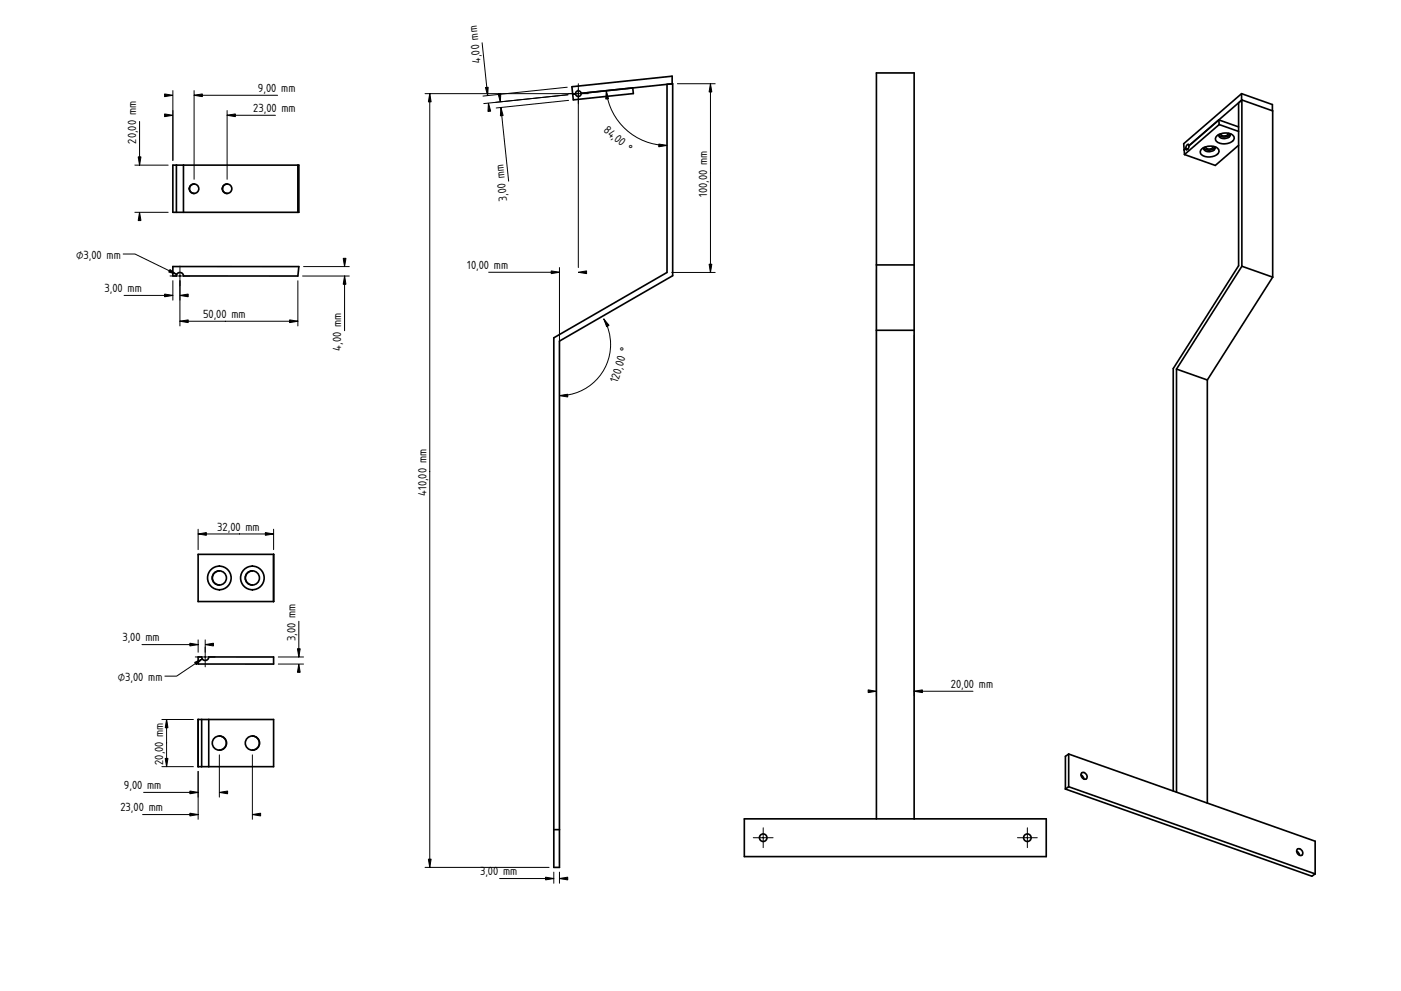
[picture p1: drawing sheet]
<svg xmlns="http://www.w3.org/2000/svg" width="594mm" height="420mm" viewBox="0 0 594 420" stroke-linecap="round" stroke-linejoin="round" font-family="sans-serif">
<path d="M100 80h.1" fill="none" stroke="#000" stroke-width=".42"/>
<g fill="#fff">
<path d="M77.8 70h48.5v20h-48.5z" fill-rule="evenodd"/>
<path d="M74.8 70h3v20h-3z" fill-rule="evenodd"/>
<path d="M73.3 70h1.5v20h-1.5z" fill-rule="evenodd"/>
<path d="M126.3 70h.4v20h-.4z" fill-rule="evenodd"/>
<path d="M80.9 78.6l1.4-.6-2 2 .6-1.4 1.4-.6v4l-1.4-.6-.6-1.4 2 2a2 2 0 0 1-1.8-1.2 2 2 0 0 1 .4-2.2z" fill-rule="evenodd"/>
<path d="M94.9 78.6l1.4-.6-2 2 .6-1.4 1.4-.6v4l-1.4-.6-.6-1.4 2 2a2 2 0 0 1-1.8-1.2 2 2 0 0 1 .4-2.2z" fill-rule="evenodd"/>
<circle cx="96.3" cy="80" r="2"/>
<circle cx="82.3" cy="80" r="2"/>
</g>
<g fill="none" stroke="#000" stroke-width=".7">
<path d="M73.3 70h53.4v20h-53.4zM74.8 70v20M77.8 70v20M126.3 70v20"/>
<circle cx="82.3" cy="80" r="2"/>
<circle cx="96.3" cy="80" r="2"/>
</g>
<path d="M73.3 38.4v29.6M82.3 38.4v37.6M59.2 51.5v18.5M82.3 40.4h35.4M96.3 46.9v29.1M96.3 48.9h20.5M57.2 70h14.1M57.2 90h14.1M100 80h.1" fill="none" stroke="#000" stroke-width=".42"/>
<path d="M69.8 39.8l3.5 .6-3.5 .6zM69.8 48.3l3.5 .6-3.5 .6zM82.3 40.4l3.5-.6v1.2zM96.3 48.9l3.5-.6v1.2zM58.6 66.5h1.2l-.6 3.5zM59.2 90l.6 3.5h-1.2z" fill="#000" stroke="#000" stroke-width=".42"/>
<path d="M73.3 113h53.4l-.4 4h-48.5a1.5 1.5 0 0 0-1.5-1.5 1.5 1.5 0 0 0-1.5 1.5h-1.5z" fill-rule="evenodd" fill="#fff"/>
<path d="M52.2 107.7h5l17.8 8.6M73.3 119v8.3M76.3 119v19.2M100 115h.1M126.3 119v19.2M128.3 117h19.8M128.7 113h19.4M146.1 117v23.2M52.6 125.3h20.7M76.3 136.2h50M100 280h.1" fill="none" stroke="#000" stroke-width=".42"/>
<path d="M73.3 113h53.4l-.4 4h-48.5a1.5 1.5 0 0 0-1.5-1.5 1.5 1.5 0 0 0-1.5 1.5h-1.5z" fill="none" stroke="#000" stroke-width=".7"/>
<path d="M76.3 112.8v8.4zM72.1 117h8.4z" fill-rule="evenodd" fill="#080808" stroke="#080808" stroke-width=".42"/>
<path d="M72.1 114.3l2.9 2-3.5-1zM146.1 117l.6 3.5h-1.2zM145.5 109.5h1.2l-.6 3.5zM69.8 124.7l3.5 .6-3.5 .5zM76.3 125.3l3.5-.6v1.1zM76.3 136.2l3.5-.6v1.2zM122.8 135.6l3.5 .6-3.5 .6z" fill="#000" stroke="#000" stroke-width=".42"/>
<path d="M84 278.5h1.5a1.5 1.5 0 0 0 1.5 1.5 1.5 1.5 0 0 0 1.5-1.5h27.5v3h-32z" fill-rule="evenodd" fill="#fff"/>
<path d="M60.2 273.3h23.8M84 271.3v5.2M85.8 279.4l-10.9 7.3h-5M87 271.3v5.2M118 278.5h10.7M126.7 263.4v15.1M100 280h.1M118 281.5h10.7" fill="none" stroke="#000" stroke-width=".42"/>
<path d="M84 278.5h1.5a1.5 1.5 0 0 0 1.5 1.5 1.5 1.5 0 0 0 1.5-1.5h27.5v3h-32z" fill="none" stroke="#000" stroke-width=".7"/>
<g fill="#000" stroke="#000" stroke-width=".42">
<path d="M80.5 272.7l3.5 .6-3.5 .6zM82.5 280.8l3.3-1.4-2.6 2.4zM87 273.3l3.5-.6v1.2zM126.1 275h1.2l-.6 3.5zM126.7 281.5l.6 3.5h-1.2z"/>
<path d="M87 274.3v8.4zM82.8 278.5h8.4z" fill-rule="evenodd"/>
</g>
<path d="M84 235h32v20h-32z" fill-rule="evenodd" fill="#fff"/>
<path d="M100 245h.1" fill="none" stroke="#000" stroke-width=".42"/>
<path d="M84 235h32v20h-32z" fill-rule="evenodd" fill="#fff"/>
<path d="M100 245h.1" fill="none" stroke="#000" stroke-width=".42"/>
<g fill="#fff">
<path d="M116 235v20z"/>
<path d="M103.2 241.8a5 5 0 0 0-.7 5.3 5 5 0 0 0 4.5 2.9v-10l-1.7 .3zM107 240v10a5 5 0 0 0 5-5 5 5 0 0 0-5-5z" fill-rule="evenodd"/>
<path d="M89.2 241.8a5 5 0 0 0-.7 5.3 5 5 0 0 0 4.5 2.9v-10l-1.7 .3zM93 240v10a5 5 0 0 0 5-5 5 5 0 0 0-5-5z" fill-rule="evenodd"/>
<path d="M105.1 242.7l1.9-.7a3 3 0 0 0-3 3 3 3 0 0 0 3 3 3 3 0 0 1-2.8-2 3 3 0 0 1 .9-3.3z" fill-rule="evenodd"/>
<path d="M91.1 242.7l1.9-.7a3 3 0 0 0-3 3 3 3 0 0 0 3 3 3 3 0 0 1-2.8-2 3 3 0 0 1 .9-3.3z" fill-rule="evenodd"/>
<circle cx="107" cy="245" r="3"/>
<circle cx="93" cy="245" r="3"/>
</g>
<g fill="none" stroke="#000" stroke-width=".7">
<path d="M84 235h32v20h-32z"/>
<circle cx="93" cy="245" r="5"/>
<circle cx="93" cy="245" r="3"/>
<circle cx="107" cy="245" r="5"/>
<circle cx="107" cy="245" r="3"/>
</g>
<path d="M84 224.4v8.6M84 226.4h32M116 224.4v8.6M100 245h.1" fill="none" stroke="#000" stroke-width=".42"/>
<path d="M84 226.4l3.5-.6v1.2zM112.5 225.8l3.5 .6-3.5 .6z" fill="#000" stroke="#000" stroke-width=".42"/>
<path d="M84 305h32v20h-32z" fill-rule="evenodd" fill="#fff"/>
<path d="M100 315h.1" fill="none" stroke="#000" stroke-width=".42"/>
<path d="M88.5 305h27.5v20h-27.5z" fill-rule="evenodd" fill="#fff"/>
<path d="M100 315h.1" fill="none" stroke="#000" stroke-width=".42"/>
<g fill="#fff">
<path d="M84 305v20z"/>
<path d="M85.5 305h3v20h-3z" fill-rule="evenodd"/>
<path d="M84 305h1.5v20h-1.5z" fill-rule="evenodd"/>
<path d="M107 312a3 3 0 0 1 3 3 3 3 0 0 1-3 3 3 3 0 0 0 3-3 3 3 0 0 0-3-3z" fill-rule="evenodd"/>
<path d="M93 312a3 3 0 0 1 3 3 3 3 0 0 1-3 3 3 3 0 0 0 3-3 3 3 0 0 0-3-3z" fill-rule="evenodd"/>
<circle cx="93" cy="315" r="3"/>
<circle cx="107" cy="315" r="3"/>
</g>
<g fill="none" stroke="#000" stroke-width=".7">
<path d="M84 305h32v20h-32zM84 305v20M85.5 305v20M88.5 305v20"/>
<circle cx="93" cy="315" r="3"/>
<circle cx="107" cy="315" r="3"/>
</g>
<path d="M68.6 305h13.4M70.6 305v20M100 315h.1M60.9 336h23.1M68.6 325h13.4M84 327v20.4M93 320v18M107 320v27.4M60.5 345.4h23.5" fill="none" stroke="#000" stroke-width=".42"/>
<path d="M70.6 305l.6 3.5h-1.1zM70.1 321.5h1.1l-.6 3.5zM80.5 335.4l3.5 .6-3.5 .5zM93 336l3.5-.6v1.1zM80.5 344.8l3.5 .6-3.5 .5zM107 345.4l3.5-.6v1.1z" fill="#000" stroke="#000" stroke-width=".42"/>
<path d="M242.5 36.8l42.5-4.5 .2 84.6-48 27.7v223.2h-2.4v-224.6l48-27.7v-79.7l-14.5 1.5 .3 2.4-25.5 2.6z" fill-rule="evenodd" fill="#fff"/>
<path d="M260 200h.1" fill="none" stroke="#000" stroke-width=".42"/>
<path d="M282.8 35.8l2.4-.3v81.4l-48 27.7v207.1h-2.4v-208.5l48-27.7z" fill-rule="evenodd" fill="#fff"/>
<path d="M260 200h.1" fill="none" stroke="#000" stroke-width=".42"/>
<g fill="#fff">
<path d="M242.5 36.8l42.5-4.5v3.2l-38.6 4.1a1.2 1.2 0 0 0-1.3-1.1 1.2 1.2 0 0 0-1.1 1.3l-1.2 .2z" fill-rule="evenodd"/>
<path d="M242.8 40l1.2-.2a1.2 1.2 0 0 0 1.4 1.1 1.2 1.2 0 0 0 1-1.3l21.9-2.3 .3 2.4-25.5 2.6z" fill-rule="evenodd"/>
<path d="M234.8 351.7h2.4v16.1h-2.4z" fill-rule="evenodd"/>
<circle cx="245.2" cy="39.7" r="1.2"/>
</g>
<path d="M244 39.8l-1.2 .2M246.4 39.6a1.2 1.2 0 0 0-1.3-1.1 1.2 1.2 0 0 0-1.1 1.3M246.4 39.6a1.2 1.2 0 0 1-1 1.3 1.2 1.2 0 0 1-1.4-1.1M268.3 37.3l.3 2.4-25.5 2.6-.6-5.5 42.5-4.5v3.2l-38.6 4.1M282.8 35.8l2.4-.3v81.4l-48 27.7v223.2h-2.4v-224.6l48-27.7zM234.8 351.7h2.4" fill="none" stroke="#000" stroke-width=".7"/>
<g fill="#000" stroke="#000" stroke-width=".42">
<path d="M182.2 39.7l.6 3.5h-1.2zM257.1 38.5l.9 3.4-1.1 .1zM301.3 35.5l.5 3.5h-1.1zM205.8 37.1l1.2-.1-.2 3.5zM207.1 43.7l1 3.4-1.2 .2zM211.2 39.8l1.2-.2-.2 3.6zM212.4 45.6l.9 3.4-1.1 .1zM279.3 61.1l3.5 .6-3.5 .5zM233.7 114.9l3.5 .5-3.5 .6zM245.2 115.4l3.5-.5v1.1zM300.7 112h1.1l-.5 3.5zM256 135.2l2.3 2.7-1 .6z"/>
<path d="M237.2 167.7l3.5-.6v1.2zM181.6 364.3h1.2l-.6 3.5zM231.3 371.9l3.5 .6-3.5 .6zM237.2 372.5l3.5-.6v1.2z"/>
<path d="M245.2 35.5v8.4zM241 39.7h8.4z" fill-rule="evenodd"/>
</g>
<g fill="none" stroke="#000" stroke-width=".42">
<path d="M204.4 18.1l2.4 22.4M180.2 39.7h63M182.2 39.7v328.1M240.5 37l-35.7 3.7M245.2 37.7v75.7M257.1 38.5a25.9 25.9 0 0 0 25.7 23.2M287.2 35.5h16.1M301.3 35.5v80M212.4 45.6l3.3 31.2M240.9 40.2l-35.8 3.7M241.1 42.6l-30.7 3.2M207.2 115.4h30"/>
<path d="M237.2 113.4v252.4M284.8 115.5h18.5M256 135.2a21.7 21.7 0 0 1-18.8 32.5M260 200h.1M180.2 367.8h52.6M211.9 372.5h22.9M234.8 369.8v4.7M237.2 369.8v4.7"/>
</g>
<path d="M501.9 60.9l24.6-21.2 13 4.6 .2 73.2-27.7 43.6v179.4l45.7 16.2v13.8l-1.4 1-104.5-37v-13.8l1.4-1 44.3 15.7v-179.1l27.7-43.6v-51.1l-9.9 8.5-13-4.6z" fill-rule="evenodd" fill="#fff"/>
<path d="M520.1 211h.1" fill="none" stroke="#000" stroke-width=".42"/>
<g fill="#fff">
<path d="M498.9 156.5l13.1 4.6v179.4l-13.1-4.6z" fill-rule="evenodd"/>
<path d="M453.2 319.7l104.5 37v13.8l-104.5-37z" fill-rule="evenodd"/>
<path d="M526.6 42.4l13.1 4.6v70.5l-13.1-4.6z" fill-rule="evenodd"/>
<path d="M526.6 112.9l13.1 4.6-27.7 43.6-13.1-4.6z" fill-rule="evenodd"/>
<path d="M525.2 43.6l1.4-1.2v70.5l-27.7 43.6v179.4l-1.4-.5v-179.1l27.7-43.6z" fill-rule="evenodd"/>
</g>
<path d="M520.1 211h.1" fill="none" stroke="#000" stroke-width=".42"/>
<g fill="#fff">
<path d="M516.8 50.8l8.4-7.2v10.2z"/>
<path d="M502.3 65.5l14.7-12.7 8.2 2.9v5.9l-9.9 8.5z" fill-rule="evenodd"/>
<path d="M451.8 334.5l1.4-1 104.5 37-1.4 1z" fill-rule="evenodd"/>
<path d="M501.9 60.9l24.6-21.2v2.8l-22.3 19.3-.1-.3a.77 .77 0 0 0-.9-.1 .77 .77 0 0 0-.3 .9l-.1 .7-.7 .6z" fill-rule="evenodd"/>
<path d="M526.5 39.7l13 4.6v2.7l-13-4.5z" fill-rule="evenodd"/>
<path d="M502.1 63.6l.7-.6 .2 .4a1.18 1.18 0 0 0 1.2-1.6l12.6-11 .2 2-14.7 12.7z" fill-rule="evenodd"/>
<path d="M516 57.7a5.3 5.3 0 0 1 7.3 .3 3.3 3.3 0 0 1-3.8 3 3.5 3.5 0 0 1-4.1-2.1z" fill-rule="evenodd"/>
<path d="M509.5 63.2a5.3 5.3 0 0 1 7.4 .4 3.3 3.3 0 0 1-3.8 2.9 3.5 3.5 0 0 1-4.2-2.1z" fill-rule="evenodd"/>
<path d="M509.5 63.2l1.2-.7a1.07 1.07 0 0 0-.1 1.1 1.07 1.07 0 0 0 1 .6 2.44 2.44 0 0 0 3.6-1.6l-.3-.4a1.91 1.91 0 0 1 2 1.7 1.91 1.91 0 0 1-1.6 2.1 5 5 0 0 1-6.3-1.2v-.8z" fill-rule="evenodd"/>
<path d="M516 57.7l1.1-.8a1.07 1.07 0 0 0-.1 1.2 1.07 1.07 0 0 0 1 .5 2.44 2.44 0 0 0 3.6-1.6l-.2-.4a1.91 1.91 0 0 1 1.9 1.7 1.91 1.91 0 0 1-1.5 2.1 5 5 0 0 1-6.4-1.1v-.8z" fill-rule="evenodd"/>
<path d="M451.8 320.7l1.4-1v13.8l-1.4 1z" fill-rule="evenodd"/>
<path d="M516.8 50.8l8.4 3v1.9l-8.2-2.9z" fill-rule="evenodd"/>
<path d="M550 360.1a1.57 1.57 0 0 1 2.1 .5 1.57 1.57 0 0 1-.2 2.1 1.81 1.81 0 0 1-1.9-2.6z" fill-rule="evenodd"/>
<path d="M458.6 327.8a1.57 1.57 0 0 1 2 .5 1.57 1.57 0 0 1-.2 2 1.81 1.81 0 0 1-1.8-2.5z" fill-rule="evenodd"/>
<path d="M550 360.1a1.57 1.57 0 0 1 2.1 .5 1.57 1.57 0 0 1-.2 2.1l-.8-.1-.3-.8-1-.9z" fill-rule="evenodd"/>
<path d="M458.6 327.8a1.57 1.57 0 0 1 2 .5 1.57 1.57 0 0 1-.2 2h-.8l-.5-1.2-.7-.5z" fill-rule="evenodd"/>
<path d="M516.9 57.2a3.1 3.1 0 0 0 4.7-.3 1.62 1.62 0 0 1-2 1.8 1.9 1.9 0 0 1-2.7-1.5z" fill-rule="evenodd"/>
<path d="M510.5 62.8a3.1 3.1 0 0 0 4.6-.4 1.62 1.62 0 0 1-1.9 1.9 1.9 1.9 0 0 1-2.7-1.5z" fill-rule="evenodd"/>
<path d="M517.6 56.7l3.2-.2a1.72 1.72 0 0 1-1.5 1.1 1.72 1.72 0 0 1-1.7-.9z" fill-rule="evenodd"/>
<path d="M511.2 62.3l3.2-.3a1.72 1.72 0 0 1-1.5 1.2 1.72 1.72 0 0 1-1.7-.9z" fill-rule="evenodd"/>
<path d="M517.1 56.9l.3-.1a2.09 2.09 0 0 0 3.6-.3l.4 .1a1.16 1.16 0 0 1-1.5 1.4 2.28 2.28 0 0 1-2.9-.9z" fill-rule="evenodd"/>
<path d="M510.7 62.5l.3-.2a2.09 2.09 0 0 0 3.6-.2l.3 .1a1.16 1.16 0 0 1-1.4 1.4 2.28 2.28 0 0 1-2.9-1z" fill-rule="evenodd"/>
<path d="M503.3 61.5l.4-.3a1.18 1.18 0 0 1 0 2.1l-.9-.3z" fill-rule="evenodd"/>
<path d="M549.8 360.9l1 .9 .3 .8-1-.9z" fill-rule="evenodd"/>
<path d="M458.4 328.6l.7 .5 .5 1.2-.7-.5z" fill-rule="evenodd"/>
<path d="M502.8 63l.9 .3-.6 .2z" fill-rule="evenodd"/>
</g>
<g fill="none" stroke="#000" stroke-width=".7">
<path d="M526.5 39.7l13 4.6v2.7M526.5 39.7l-24.6 21.2 .4 4.6M526.5 39.7v2.8M516 57.7a5.3 5.3 0 0 1 7.3 .3 3.3 3.3 0 0 1-3.8 3 3.5 3.5 0 0 1-4.1-2.1zM517 52.8l-.2-2 8.4 3M517 52.8l-14.7 12.7M517 52.8l8.2 2.9M520.8 56.5a1.72 1.72 0 0 1-1.5 1.1 1.72 1.72 0 0 1-1.7-.9M521.4 56.6a1.3 1.3 0 0 1 0 1.5 1.3 1.3 0 0 1-1.3 .5 2.32 2.32 0 0 1-3.2-1.3l.2-.4M521.6 56.9a3.1 3.1 0 0 1-4.7 .3M525.2 43.6v69.1l-27.7 43.6v179.1M526.6 42.4l-22.4 19.4"/>
<path d="M526.6 42.4v70.5M526.6 42.4l13.1 4.6v70.5M502.8 63l-.7 .6M502.8 63l.9 .3M504.2 61.8l-.1-.3a.77 .77 0 0 0-.9-.1 .77 .77 0 0 0-.3 .9l-.1 .7M504.2 61.8a1.3 1.3 0 0 1-1.2 1.6l-.2-.4M509.5 63.2a5.3 5.3 0 0 1 7.4 .4 3.3 3.3 0 0 1-3.8 2.9 3.5 3.5 0 0 1-4.2-2.1zM514.4 62a1.72 1.72 0 0 1-1.5 1.2 1.72 1.72 0 0 1-1.7-.9M514.9 62.2a1.3 1.3 0 0 1 .1 1.4 1.3 1.3 0 0 1-1.4 .6 2.32 2.32 0 0 1-3.1-1.3l.2-.4M515.1 62.4a3.1 3.1 0 0 1-4.6 .4M525.2 61.6l-9.9 8.5-13-4.6M526.6 112.9l-27.7 43.6"/>
<path d="M526.6 112.9l13.1 4.6M539.7 117.5l-27.7 43.6M498.9 156.5l13.1 4.6M498.9 156.5v179.4M512 161.1v179.4M453.2 319.7l-1.4 1v13.8M453.2 319.7v13.8M453.2 319.7l104.5 37v13.8M451.8 334.5l104.5 37 1.4-1M453.2 333.5l-1.4 1M453.2 333.5l104.5 37M458.4 328.6l.9 .8 .3 .9"/>
<path d="M458.8 327.6a1.6 1.6 0 0 1 1.9 .8 1.6 1.6 0 0 1-.4 2 1.77 1.77 0 0 1-1.5-2.8zM550.2 360a1.6 1.6 0 0 1 1.9 .7 1.6 1.6 0 0 1-.4 2 1.77 1.77 0 0 1-1.5-2.7zM549.8 360.9l.7 .5 .6 1.2"/>
</g>
<path d="M371.6 30.9h16v316.3h56v16h-128v-16h56z" fill-rule="evenodd" fill="#fff"/>
<path d="M379.6 197h.1" fill="none" stroke="#000" stroke-width=".42"/>
<path d="M371.6 140h16v207.2h-16z" fill-rule="evenodd" fill="#fff"/>
<path d="M379.6 197h.1" fill="none" stroke="#000" stroke-width=".42"/>
<g fill="#fff">
<path d="M315.6 347.2h128v16h-128z" fill-rule="evenodd"/>
<path d="M371.6 30.9h16v81.4h-16z" fill-rule="evenodd"/>
<path d="M371.6 112.3h16v27.7h-16z" fill-rule="evenodd"/>
<circle cx="435.6" cy="355.2" r="1.6"/>
<circle cx="323.6" cy="355.2" r="1.6"/>
</g>
<g fill="none" stroke="#000" stroke-width=".7">
<path d="M371.6 112.3h16M371.6 140h16M315.6 347.2h128v16h-128zM371.6 347.2v-316.3h16v316.3"/>
<circle cx="323.6" cy="355.2" r="1.6"/>
<circle cx="435.6" cy="355.2" r="1.6"/>
</g>
<g fill="#000" stroke="#000" stroke-width=".42">
<path d="M368.1 292.5l3.5 .6-3.5 .6zM387.6 293.1l3.5-.6v1.2z"/>
<path d="M323.6 351v8.4zM319.4 355.2h8.4z" fill-rule="evenodd"/>
<path d="M435.6 351v8.4zM431.4 355.2h8.4z" fill-rule="evenodd"/>
</g>
<path d="M371.6 114.3v180.8M387.6 142v153.1M379.6 197h.1M387.6 293.1h25" fill="none" stroke="#000" stroke-width=".42"/>
<g font-size="4.7">
<text x="203.9" y="26.6" transform="rotate(-96 203.9 26.6)">4,00 mm</text>
<text x="109.4" y="39">9,00 mm</text>
<text x="107.4" y="47.4">23,00 mm</text>
<text x="255.7" y="55.5" transform="rotate(41 255.7 55.5)">84,0</text>
<text x="57.7" y="60.9" transform="rotate(-90 57.7 60.9)">20,00 mm</text>
<text x="265" y="63.6" transform="rotate(41 265 63.6)">°</text>
<text x="299.8" y="83.5" transform="rotate(-90 299.8 83.5)">100,00 mm</text>
<text x="215.1" y="85.2" transform="rotate(-96 215.1 85.2)">3,00 mm</text>
<text x="32.3" y="109.9">⌀3,00 mm</text>
<text x="198.1" y="114">10,00 mm</text>
<text x="44.3" y="123.8">3,00 mm</text>
<text x="86.1" y="134.7">50,00 mm</text>
<text x="144.7" y="148.6" transform="rotate(-90 144.7 148.6)">4,00 mm</text>
<text x="261.9" y="162.4" transform="rotate(-72 261.9 162.4)">120,00 °</text>
<text x="180.8" y="210.2" transform="rotate(-90 180.8 210.2)">410,00 mm</text>
<text x="92.1" y="224.9">32,00 mm</text>
<text x="51.9" y="271.8">3,00 mm</text>
<text x="125.3" y="271.7" transform="rotate(-90 125.3 271.7)">3,00 mm</text>
<text x="49.9" y="288.9">⌀3,00 mm</text>
<text x="403.2" y="291.6">20,00 mm</text>
<text x="69.2" y="324.3" transform="rotate(-90 69.2 324.3)">20,00 mm</text>
<text x="52.5" y="334.5">9,00 mm</text>
<text x="51.1" y="343.9">23,00 mm</text>
<text x="203.5" y="371">3,00 mm</text>
</g>
</svg>
